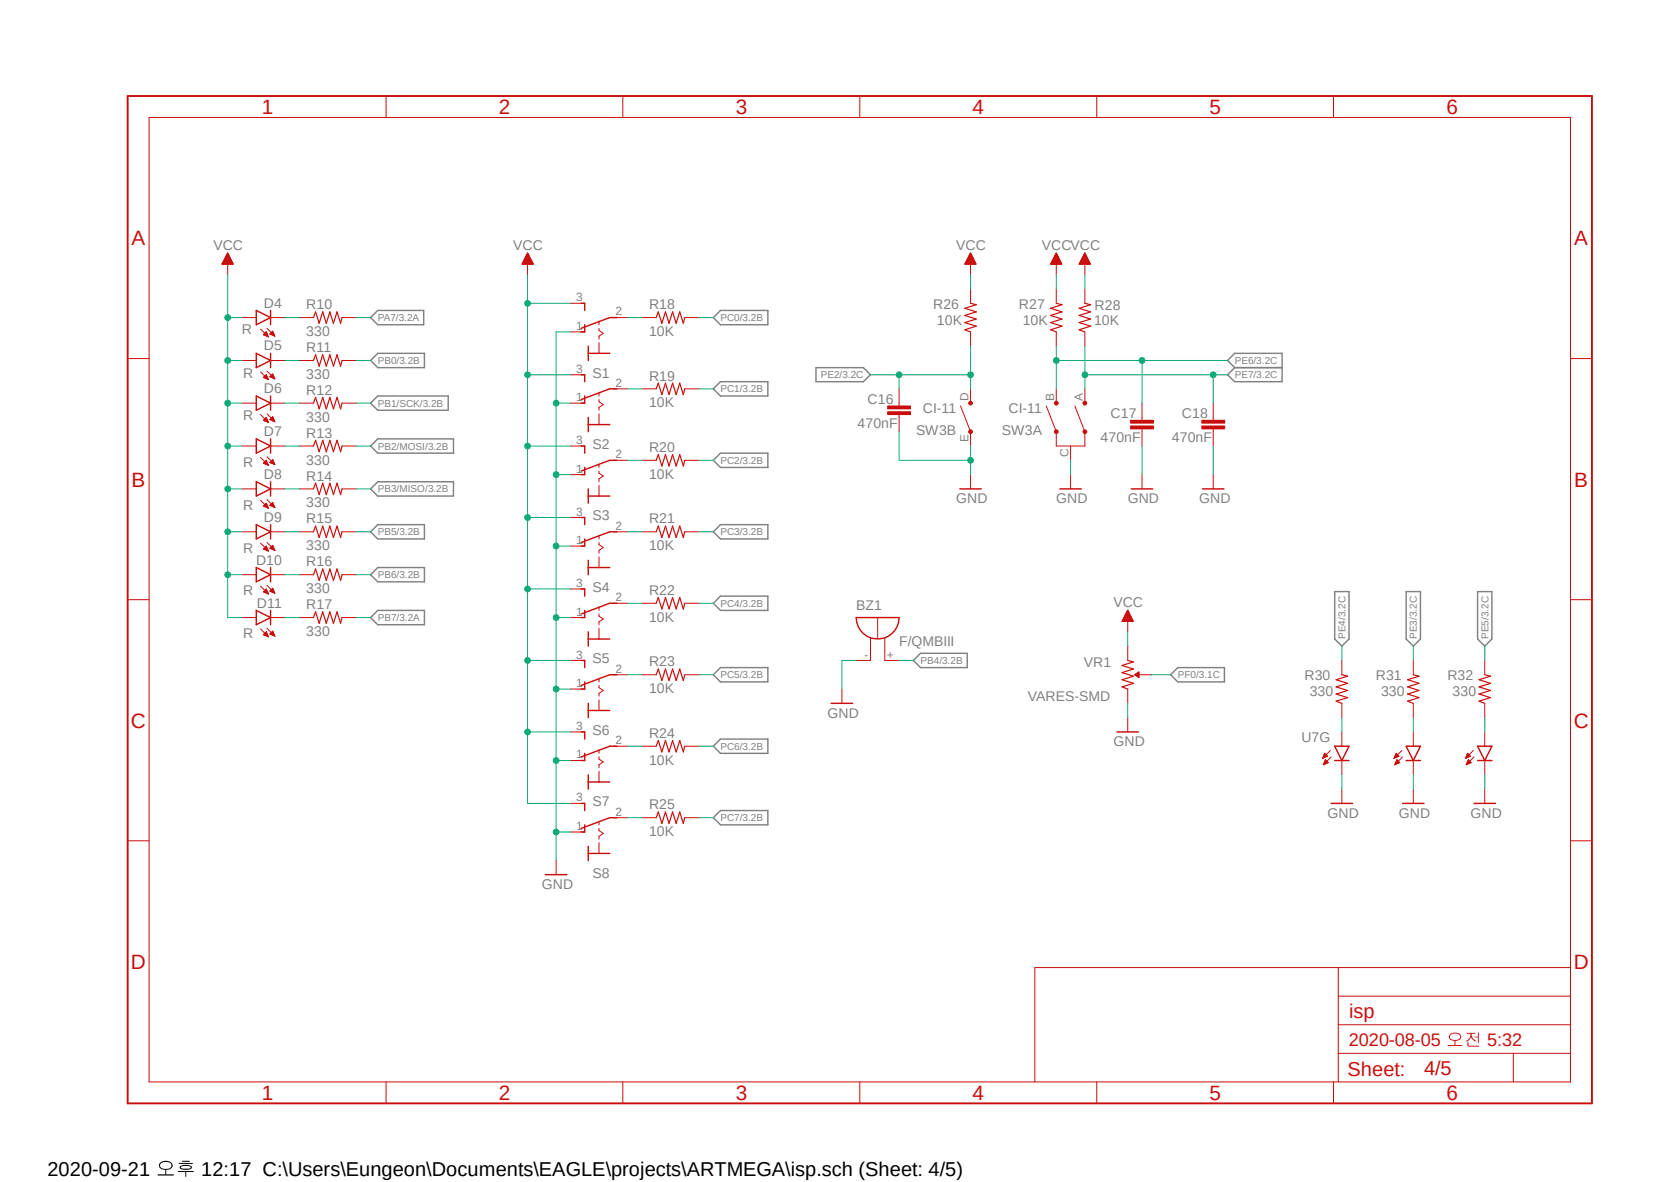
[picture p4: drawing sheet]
<svg xmlns="http://www.w3.org/2000/svg" width="297mm" height="210mm" viewBox="0 0 297 210" stroke-linecap="round" stroke-linejoin="round" font-family="sans-serif">
<path d="M28.4 206.7a.85 .85 0 0 0 .1 .9 .85 .85 0 0 0 1 .3 .85 .85 0 0 0 .9-.3 .85 .85 0 0 0 .1-.9 1.61 1.61 0 0 0-2.1 0zM28.6 206.7a1.44 1.44 0 0 1 1.9 .2v.2a1.17 1.17 0 0 1-2.1 0zM28 208.7l.1 .2 2.8-.1-.1-.1h-1.3v-.8l-.1 .8zM31.8 206.7v.1l2.5-.1zM32.3 206.3l.1 .1 1.3-.1zM32 207.2l-.1 .2a1.46 1.46 0 0 0 1.7 .4l.5-.2a.28 .28 0 0 0-.2-.5l-.9-.1zM32.2 207.3a2.45 2.45 0 0 1 1.7 0v.1a1.97 1.97 0 0 1-1.8 0zM31.6 208.1l.1 .1h1.2v.9h.2v-.9h1.4z" fill="#000"/>
<path d="M22.2 16.7l261.1 179.9M283.3 16.7l-261.1 179.9" fill="none" stroke="#fff" stroke-width=".18"/>
<g fill="none" stroke="#808080" stroke-width=".25">
<path d="M67.1 55.2h8.2v2.5h-8.2l-1.2-1.3zM128.1 55.2h8.4v2.5h-8.4l-1.3-1.3zM65.9 71.6l1.2-1.2h12.6v2.5h-12.6zM65.9 79.2l1.2-1.2h13.5v2.5h-13.5zM67.1 62.8h8.3v2.5h-8.3l-1.2-1.2zM126.8 69.1l1.3-1.3h8.4v2.6h-8.4zM145 65.3h8.5l1.2 1.3-1.2 1.2h-8.5zM219.5 62.8h8.4v5h-8.4l-1.3-1.2 1.3-1.3-1.3-1.2zM219.5 65.3h8.4M65.9 94.5l1.2-1.3h8.3v2.6h-8.3zM67.1 85.6h13.5v2.5h-13.5l-1.2-1.2zM128.1 80.5h8.4v2.6h-8.4l-1.3-1.3z"/>
<path d="M128.1 93.2h8.4v2.6h-8.4l-1.3-1.3zM65.9 109.7l1.2-1.2h8.3v2.5h-8.3zM67.1 100.8h8.3v2.6h-8.3l-1.2-1.3zM126.8 107.2l1.3-1.3h8.4v2.6h-8.4zM126.8 119.9l1.3-1.3h8.4v2.6h-8.4zM162.3 117.3l1.3-1.2h8.3v2.5h-8.3zM209.3 118.6h8.3v2.6h-8.3l-1.2-1.3zM237.2 105.1h2.6v8.4l-1.3 1.3-1.3-1.3zM249.9 105.1h2.6v8.4l-1.3 1.3-1.3-1.3zM262.6 105.1h2.6v8.4l-1.3 1.3-1.3-1.3zM126.8 132.6l1.3-1.3h8.4v2.6h-8.4zM126.8 145.3l1.3-1.3h8.4v2.6h-8.4z"/>
</g>
<g fill="none" stroke="#c90d0c" stroke-width=".18">
<path d="M68.6 17.1v3.8M110.7 17.1v3.8M152.8 17.1v3.8M194.9 17.1v3.8M237 17.1v3.8M26.5 20.9h252.6v171.3h-252.6zM22.7 63.7h3.8M279.1 63.7h3.9M22.7 106.6h3.8M279.1 106.6h3.9M22.7 149.4h3.8M279.1 149.4h3.9"/>
<path d="M237.9 171.9v20.3M237.9 177h41.2M279.1 171.9h-95.2v20.3M68.6 192.2v3.8M110.7 192.2v3.8M152.8 192.2v3.8M194.9 192.2v3.8M237 192.2v3.8M237.9 187.2h41.2M237.9 182.1h41.2M269 187.2v5"/>
</g>
<path d="M22.7 17.1h260.3v178.9h-260.3z" fill="none" stroke="#c90d0c" stroke-width=".34"/>
<path d="M257.8 183.7a.69 .69 0 0 0-.2 .8 .69 .69 0 0 0 .7 .4l.3 .1a.78 .78 0 0 0 1-.3 .78 .78 0 0 0-.1-1l-.9-.2zM257.8 183.9a1.08 1.08 0 0 1 1.7 .3 1.07 1.07 0 0 1-1.8 .2zM257.3 185.7l.1 .1h2.5l-.1-.1h-1.1v-.7h-.2v.7zM260.7 183.5l.1 .2h.6a1.78 1.78 0 0 1-.8 1.3v.1a.96 .96 0 0 0 .9-.8l.4 .5 .3 .2h.1a1.5 1.5 0 0 1-.7-1.3l.7-.1zM262.7 183.4v.8l-.7 .1h.7v1h.1v-1.8zM260.9 185.2l-.1 .5 .2 .3 1.9-.1v-.1h-1.8l-.1-.6z" fill="#c90d0c"/>
<g fill="none" stroke="#c90d0c" stroke-width=".25">
<path d="M45.6 55.2l2.5 1.2-2.5 1.3zM48.1 55.2v2.5M45.6 62.8l2.5 1.3-2.5 1.2zM45.6 70.4l2.5 1.2-2.5 1.3zM45.6 78l2.5 1.2-2.5 1.3zM48.1 62.8v2.5M48.1 70.4v2.5M48.1 78v2.5M45.6 85.6l2.5 1.3-2.5 1.2zM45.6 93.2l2.5 1.3-2.5 1.3zM48.1 85.6v2.5M48.1 93.2v2.6"/>
<path d="M45.6 100.8l2.5 1.3-2.5 1.3zM45.6 108.5l2.5 1.2-2.5 1.3zM48.1 100.8v2.6M48.1 108.5v2.5M147.7 125h3.9M198.5 130h3.9M96.9 155.4h3.9"/>
</g>
<g fill="none" stroke="#c90d0c" stroke-width=".18">
<path d="M43 56.4h2.6M46.3 58.5l1.4 1.4M46.9 59.4h.6M46.9 59.5h.6M46.9 59.3h.6M47 59.2h.5M47.1 59.6h.5M47.1 59.1h.3M47.2 59.1h.2M47.3 59h.1M47.3 59l-.5 .5 .9 .4M47.3 59l.4 .9"/>
<path d="M47.3 59.7h.3M47.5 58.3l1.4 1.4M47.5 59.8h.2M48 59.3h.7M48 59.2h.6M48.1 56.4h2.5M48.1 59.4h.6M48.1 59.1h.5M48.2 59.1h.4M48.3 59h.2M48.3 59.5h.5M48.4 58.9h.1"/>
<path d="M48.5 58.8l.4 .9-.9-.3zM48.6 59.6h.2M48.8 59.7h.1M53.2 56.4h2.5M60.8 56.4h2.5M114.1 56.4h2.5M121.7 56.4h2.5M43 64.1h2.6M43 71.6h2.6M43 79.2h2.6M46.3 66.1l1.4 1.3M46.3 73.7l1.4 1.4"/>
<path d="M46.8 67.1l.9 .3M46.8 67.1h.7M46.8 74.7l.9 .4M46.8 74.7l.5-.5 .4 .9M46.8 74.7h.7M46.9 67h.6M46.9 74.6h.6M46.9 67.1h.7M47 74.5h.5M47 66.9h.5M47 74.8h.6M47.1 74.4h.3"/>
<path d="M47.1 66.8h.3M47.2 67.2h.4M47.2 74.3h.2M47.2 66.7h.2M47.2 74.9h.4M47.2 74.3h.1M47.3 66.6h.1M47.3 66.6l-.5 .5M47.3 66.6l.4 .8M47.4 67.3h.2M47.5 66l1.4 1.3M47.5 73.5l1.4 1.4"/>
<path d="M47.5 75h.2M47.6 67.4h.1M47.6 75.1h.1M48 66.9l.5-.4 .4 .8zM48 67h.7M48 74.5h.6M48 66.9h.6M48 74.6h.7M48.1 64.1h2.5M48.1 71.6h2.5M48.1 74.4h.5M48.1 79.2h2.5"/>
<path d="M48.1 66.8h.5M48.2 67.1h.5M48.2 74.3h.4M48.2 66.7h.4M48.3 74.7h.4M48.3 74.3h.3M48.3 66.6h.2M48.3 74.2h.2M48.4 67.1h.4M48.4 66.5h.1M48.4 74.1h.1M48.5 74.8h.3"/>
<path d="M48.5 74l.4 .9-.9-.4zM48.6 67.2h.2M48.7 74.9h.1M48.8 67.3h.1M53.2 64.1h2.5M53.2 71.6h2.5M53.2 79.2h2.5M60.8 64.1h2.5M60.8 71.6h2.5M60.8 79.2h2.5M114.1 69.1h2.5M121.7 69.1h2.5"/>
<path d="M186 72.1l1.7 4.6v2.5h5.1v-2.5l-1.7-4.6M43 86.9h2.6M43 94.5h2.6M46.3 81.3l1.5 1.4M46.3 88.9l1.4 1.4M46.3 96.5l1.4 1.4M46.8 89.9l.5-.5 .4 .9zM46.8 97.5l.9 .4M46.8 97.5h.7M46.9 82.3h.6M46.9 89.9h.6M46.9 90h.6"/>
<path d="M46.9 97.5h.6M46.9 82.2h.6M46.9 89.8h.6M47 97.6h.6M47 97.4h.5M47 89.7h.5M47.1 82.4h.5M47.1 82.1h.3M47.1 90h.5M47.1 89.6h.3M47.1 97.2h.3M47.2 82h.2"/>
<path d="M47.2 89.5h.2M47.2 97.7h.4M47.2 97.2h.2M47.2 81.9h.2M47.3 82.5h.3M47.3 89.5h.1M47.3 97.1h.1M47.3 81.8l.4 .9-.9-.4zM47.3 90.2h.3M47.3 97l-.5 .5M47.3 97l.4 .9M47.4 97.8h.2"/>
<path d="M47.5 81.2l1.4 1.3M47.5 88.8l1.4 1.4M47.5 96.4l1.4 1.4M47.5 82.6h.2M47.5 90.3h.2M47.6 97.9h.1M48 82.2h.7M48 82.2l.9 .3M48 82.2l.5-.5 .4 .8M48 89.8h.7M48 89.8l.9 .4M48 89.8l.5-.5 .4 .9"/>
<path d="M48 97.5h.7M48 97.4h.6M48 89.7h.6M48.1 82.3h.6M48.1 82.1h.5M48.1 86.9h2.5M48.1 94.5h2.5M48.1 89.6h.5M48.1 97.2h.5M48.2 82h.4M48.2 89.9h.5M48.2 89.5h.4"/>
<path d="M48.2 97.5h.5M48.2 97.2h.4M48.3 81.9h.3M48.3 82.3h.4M48.3 89.5h.2M48.3 97.1h.3M48.3 81.8h.2M48.3 90h.5M48.4 89.4h.1M48.4 97h.1M48.4 81.7h.1M48.4 97.6h.4"/>
<path d="M48.5 96.9l.4 .9-.9-.4zM48.5 82.4h.3M48.6 90h.2M48.6 97.7h.2M48.7 82.5h.1M48.8 90.2h.1M53.2 86.9h2.5M53.2 94.5h2.5M60.8 86.9h2.5M60.8 94.5h2.5M114.1 81.8h2.5M114.1 94.5h2.5"/>
<path d="M121.7 81.8h2.5M121.7 94.5h2.5M43 102.1h2.6M43 109.7h2.6M46.3 104.1l1.4 1.4M46.3 111.8l1.4 1.4M46.8 105.2l.9 .3M46.8 105.2l.5-.6 .4 .9M46.8 105.2h.7M46.9 112.8h.6M46.9 112.7h.6M46.9 105.1h.6"/>
<path d="M46.9 112.6h.6M47 105h.5M47 105.2h.6M47 112.5h.5M47.1 104.9h.3M47.1 112.9h.5M47.1 112.4h.3M47.2 104.8h.2M47.2 105.3h.4M47.2 104.7h.2M47.2 112.4h.2M47.3 113h.3"/>
<path d="M47.3 112.3l-.5 .5 .9 .4M47.3 112.3l.4 .9M47.3 112.3h.1M47.5 104l1.4 1.4M47.5 105.5h.2M47.5 111.6l1.4 1.4M47.5 113.1h.2M47.7 105.5h.1M48 105l.5-.5 .4 .9zM48 112.6h.7M48 105h.6M48 105.1h.7"/>
<path d="M48 112.5h.6M48.1 102.1h2.5M48.1 104.9h.5M48.1 109.7h2.5M48.1 112.7h.6M48.1 112.4h.5M48.2 104.8h.4M48.3 105.2h.4M48.3 104.7h.3M48.3 112.4h.3M48.3 112.8h.5M48.3 104.6h.2"/>
<path d="M48.3 112.3h.2M48.4 104.6h.1M48.4 112.2h.1M48.5 105.2h.3M48.5 112.1l.4 .9-.9-.4zM48.5 112.9h.3M48.7 105.3h.1M48.7 113h.1M53.2 102.1h2.5M53.2 109.7h2.5M60.8 102.1h2.5M60.8 109.7h2.5"/>
<path d="M114.1 107.2h2.5M114.1 119.9h2.5M121.7 107.2h2.5M121.7 119.9h2.5M114.1 132.6h2.5M121.7 132.6h2.5M149.6 122.4v2.6M200.4 127.5v2.5M98.8 152.9v2.5M114.1 145.3h2.5M121.7 145.3h2.5"/>
</g>
<g fill="none" stroke="#c90d0c" stroke-width=".21">
<path d="M55.7 56.4l.4-1 .6 2 .7-2 .6 2 .6-2 .7 2 .6-2 .6 2 .3-1M116.6 56.4l.4-1 .6 2 .7-2 .6 2 .6-2 .7 2 .6-2 .7 2 .2-1M55.7 64.1l.4-1.1 .6 2.1 .7-2.1 .6 2.1 .6-2.1 .7 2.1 .6-2.1 .6 2.1 .3-1M55.7 71.6l.4-1 .6 2 .7-2 .6 2 .6-2 .7 2 .6-2 .6 2 .3-1M55.7 79.2l.4-1 .6 2.1 .7-2.1 .6 2.1 .6-2.1 .7 2.1 .6-2.1 .6 2.1 .3-1.1M116.6 69.1l.4-1 .6 2 .7-2 .6 2 .6-2 .7 2 .6-2 .7 2 .2-1M55.7 86.9l.4-1 .6 2 .7-2 .6 2 .6-2 .7 2 .6-2 .6 2 .3-1M55.7 94.5l.4-1 .6 2 .7-2 .6 2 .6-2 .7 2 .6-2 .6 2 .3-1M116.6 81.8l.4-1 .6 2 .7-2 .6 2 .6-2 .7 2 .6-2 .7 2 .2-1M116.6 94.5l.4-1 .6 2 .7-2 .6 2 .6-2 .7 2 .6-2 .7 2 .2-1M55.7 102.1l.4-1 .6 2 .7-2 .6 2 .6-2 .7 2 .6-2 .6 2 .3-1M55.7 109.7l.4-1 .6 2 .7-2 .6 2 .6-2 .7 2 .6-2 .6 2 .3-1"/>
<path d="M116.6 107.2l.4-1 .6 2 .7-2 .6 2 .6-2 .7 2 .6-2 .7 2 .2-1M116.6 119.9l.4-1 .6 2 .7-2 .6 2 .6-2 .7 2 .6-2 .7 2 .2-1M116.6 132.6l.4-1 .6 2 .7-2 .6 2 .6-2 .7 2 .6-2 .7 2 .2-1M116.6 145.3l.4-1 .6 2 .7-2 .6 2 .6-2 .7 2 .6-2 .7 2 .2-1"/>
</g>
<circle cx="192.8" cy="71.6" r=".33" fill="#c90d0c"/>
<circle cx="192.8" cy="71.6" r=".33" fill="none" stroke="#c90d0c" stroke-width=".18"/>
<circle cx="187.8" cy="71.6" r=".33" fill="#c90d0c"/>
<circle cx="187.8" cy="71.6" r=".33" fill="none" stroke="#c90d0c" stroke-width=".18"/>
<circle cx="187.8" cy="76.7" r=".33" fill="#c90d0c"/>
<circle cx="187.8" cy="76.7" r=".33" fill="none" stroke="#c90d0c" stroke-width=".18"/>
<circle cx="192.8" cy="76.7" r=".33" fill="#c90d0c"/>
<g fill="none" stroke="#c90d0c" stroke-width=".18">
<path d="M170.7 72.1l1.8 4.6M187.7 69.1v2.5M190.3 79.2v2.6M192.8 69.1v2.5"/>
<circle cx="192.8" cy="76.7" r=".33"/>
</g>
<circle cx="172.5" cy="71.6" r=".33" fill="#c90d0c"/>
<circle cx="172.5" cy="71.6" r=".33" fill="none" stroke="#c90d0c" stroke-width=".18"/>
<circle cx="172.5" cy="76.7" r=".33" fill="#c90d0c"/>
<g fill="none" stroke="#c90d0c" stroke-width=".18">
<path d="M39.5 46.8h1.9M39.6 46.7h1.7M39.7 46.6h1.6M39.7 46.5h1.5M39.8 46.4h1.4M39.8 46.4h1.3M39.8 46.3h1.3M39.9 46.2h1.2M39.9 46.1h1.1M40 46h1M40 45.9h.9M40 45.8h.9"/>
<path d="M40.1 45.7h.8M40.1 45.6h.7M40.2 45.6h.6M40.2 45.5h.5M40.3 45.4h.3M40.3 45.3h.3M40.3 45.2h.3M40.4 45.1h.1M40.4 45h.1M40.5 46.3v2.5M40.5 45l.9 1.9h-1.9zM92.9 46.8h1.8"/>
<path d="M92.9 46.7h1.8M93 46.6h1.6M93 46.5h1.6M93 46.4h1.5M93.1 46.4h1.4M93.1 46.3h1.3M93.2 46.2h1.2M93.2 46.1h1.1M93.3 46h1M93.3 45.9h.9M93.4 45.8h.8M93.4 45.7h.7"/>
<path d="M93.5 45.6h.6M93.6 45.5h.4M93.6 45.4h.4M93.6 45.3h.3M93.7 45.2h.2M93.7 45.1h.2M93.8 45l.9 1.9h-1.9zM93.8 45h.1M93.8 46.3v2.5M171.6 46.8h1.8M171.6 46.7h1.8M171.7 46.6h1.6"/>
<path d="M171.7 46.5h1.6M171.8 46.4h1.4M171.9 46.3h1.2M171.9 46.2h1.2M172 46.1h1.1M172 46h1M172 45.9h1M172.1 45.8h.8M172.1 45.7h.8M172.2 45.6h.6M172.3 45.5h.4M172.3 45.4h.4"/>
<path d="M172.3 45.3h.3M172.4 45.2h.2M172.4 45.1h.2M172.5 45h.1M172.5 46.3v2.5M172.5 51.4v2.5M172.5 59v2.5M172.5 45l.9 1.9h-1.9zM186.8 46.8h1.8M186.9 46.7h1.7M186.9 46.6h1.7M186.9 46.5h1.6"/>
<path d="M187 46.4h1.5M187.1 46.4h1.3M187.1 46.3h1.3M187.2 46.2h1.1M187.2 46.1h1.1M187.2 46h1.1M187.3 45.9h.9M187.3 45.8h.9M187.4 45.7h.7M187.4 45.6h.6M187.5 45.6h.5M187.5 45.5h.5"/>
<path d="M187.5 45.4h.4M187.6 45.3h.3M187.6 45.2h.2M187.7 45.1h.1M187.7 45h.1M187.7 46.3v2.5M187.7 51.4v2.5M187.7 59v2.5M187.7 45l1 1.9h-1.9zM191.9 46.8h1.8M191.9 46.7h1.8M192 46.6h1.6"/>
<path d="M192 46.5h1.6M192.1 46.4h1.4M192.2 46.4h1.3M192.2 46.3h1.3M192.2 46.2h1.2M192.3 46.1h1.1M192.3 46h1M192.4 45.9h.9M192.4 45.8h.8M192.4 45.7h.8M192.5 45.6h.6M192.6 45.5h.4"/>
<path d="M192.6 45.4h.4M192.7 45.3h.3M192.7 45.2h.2M192.7 45.1h.2M192.8 45h.1M192.8 46.3v2.5M192.8 51.4v2.5M192.8 59v2.5M192.8 45l1 1.9h-1.9zM159.8 71.6v.5M159.8 73.7v.5M172.5 69.1v2.5"/>
<path d="M172.5 76.7v2.5M172.5 84.3v2.6M190.3 84.3v2.6M203 84.3v2.6M215.6 84.3v2.6M199.5 110.3h1.9M199.6 110.2h1.7M199.6 110.1h1.6M199.7 110h1.5M199.7 109.9h1.4M199.8 109.8h1.3M199.8 109.7h1.2"/>
<path d="M199.9 109.6h1.1M199.9 109.5h1.1M199.9 109.4h1M200 109.3h.9M200 109.3h.8M200.1 109.2h.7M200.1 109.1h.6M200.2 109h.5M200.2 108.9h.5M200.2 108.8h.4M200.3 108.7h.3M200.4 108.6h.1"/>
<path d="M200.4 108.5h.1M200.4 109.7v2.6M200.4 108.5l1 1.9h-1.9z"/>
<circle cx="172.5" cy="76.7" r=".33"/>
</g>
<path d="M172.5 53.9l1 .2-2 .7 2 .6-2 .6 2 .7-2 .6 2 .7-2 .6 1 .4M187.7 53.9l1.1 .2-2.1 .7 2.1 .6-2.1 .6 2.1 .7-2.1 .6 2.1 .7-2.1 .6 1 .4M192.8 53.9l1 .2-2 .7 2 .6-2 .6 2 .7-2 .6 2 .7-2 .6 1 .4" fill="none" stroke="#c90d0c" stroke-width=".21"/>
<path d="M40.5 45l.9 1.9h-1.9zM93.8 45l.9 1.9h-1.9zM172.5 45l.9 1.9h-1.9zM187.7 45l1 1.9h-1.9zM192.8 45l1 1.9h-1.9zM170.6 86.9h3.8M188.4 86.9h3.8M201.1 86.9h3.8M213.7 86.9h3.9M200.4 108.5l1 1.9h-1.9z" fill="none" stroke="#c90d0c" stroke-width=".25"/>
<path d="M157.8 73.2h4v.5h-4z" fill-rule="evenodd" fill="#c90d0c"/>
<path d="M157.8 73.2h4v.5h-4z" fill="none" stroke="#c90d0c" stroke-width=".18"/>
<path d="M157.8 72.1h4v.5h-4z" fill-rule="evenodd" fill="#c90d0c"/>
<path d="M157.8 72.1h4v.5h-4zM159.8 69.1v2.5M159.8 74.2v2.5M203 74.2v.5M203 76.2v.5" fill="none" stroke="#c90d0c" stroke-width=".18"/>
<path d="M201 75.7h4v.5h-4z" fill-rule="evenodd" fill="#c90d0c"/>
<path d="M201 75.7h4v.5h-4z" fill="none" stroke="#c90d0c" stroke-width=".18"/>
<path d="M201 74.7h4v.5h-4z" fill-rule="evenodd" fill="#c90d0c"/>
<path d="M201 74.7h4v.5h-4zM203 71.6v2.6M203 76.7v2.5M215.6 74.2v.5M215.6 76.2v.5" fill="none" stroke="#c90d0c" stroke-width=".18"/>
<path d="M213.6 75.7h4.1v.5h-4.1z" fill-rule="evenodd" fill="#c90d0c"/>
<path d="M213.6 75.7h4.1v.5h-4.1z" fill="none" stroke="#c90d0c" stroke-width=".18"/>
<path d="M213.6 74.7h4.1v.5h-4.1z" fill-rule="evenodd" fill="#c90d0c"/>
<g fill="none" stroke="#c90d0c" stroke-width=".18">
<path d="M101.4 53.9h2.5M101.4 59h2.5M106.5 57.1v.6M106.5 58.3v.4l.7 .5-.7 .5v.5M109 56.4h2.5M101.4 66.6h2.5M101.4 71.6h2.5M101.4 79.2h2.5M106.5 60.9v1.9M106.5 69.7v.7M106.5 71v.4l.7 .5-.7 .5v.5M106.5 73.5v1.9"/>
<path d="M109 69.1h2.5M213.6 74.7h4.1v.5h-4.1zM215.6 71.6v2.6M215.6 76.7v2.5M101.4 84.3h2.5M101.4 91.9h2.5M101.4 97h2.5M106.5 82.4v.7M106.5 83.7v.4l.7 .5-.7 .5v.5M106.5 86.2v1.9M106.5 95.1v.7M106.5 96.4v.4l.7 .5-.7 .5v.5"/>
<path d="M106.5 98.9v1.9M109 81.8h2.5M109 94.5h2.5M101.4 117.3h2.5M101.4 104.6h2.5M101.4 109.7h2.5M106.5 107.8v.7M106.5 109.1v.4l.7 .5-.7 .5v.5M106.5 111.6v1.9M109 119.9h2.5M109 107.2h2.5M154.7 113.4v3.9h-2.5"/>
<path d="M156 109.7v3.8M157.3 113.4v3.9h2.5M200.4 114.8v2.5M201.7 119.9l.7-.5v1zM201.7 119.9h.7M201.8 119.8h.6M201.9 119.7h.5M202 119.6h.4M202.1 119.9h2.5M202.2 119.5h.2M202.3 119.5h.1M238.5 117.3v2.6"/>
<path d="M251.2 117.3v2.6M263.9 117.3v2.6M101.4 122.4h2.5M101.4 130h2.5M101.4 135.1h2.5M106.5 120.5v.7M106.5 121.8v.4l.7 .5-.7 .5v.5M106.5 124.3v1.9M106.5 133.2v.7M106.5 134.5v.4l.7 .5-.7 .5v.5M106.5 137v1.9M109 132.6h2.5"/>
<path d="M200.4 122.4v2.6M201.8 120h.6M202 120.1h.4M202.1 120.2h.3M202.3 120.3h.1M202.4 120.4h.1M235.1 134.7h.1M235.2 134.6h.3M235.2 134.5h.5M235.2 134.4h.7M235.2 135.8h.2M235.3 134.3h.6"/>
<path d="M235.3 135.7h.3M235.3 134.2h.5M235.3 134.1h.5M235.3 135.6h.5M235.4 134h.3M235.4 135.6h.6M235.4 133.9h.2M235.4 135.5h.7M235.4 135.4h.6M235.5 133.9l-.4 .8M235.5 133.9l.5 .5-.9 .3M235.5 133.9h.1"/>
<path d="M235.5 135.3h.4M235.5 135.2h.3M235.5 135.1h.2M235.6 135l-.4 .9M235.6 135l.5 .5-.9 .4M235.6 135h.1M236.5 133.3l-1.4 1.4M236.6 134.5l-1.4 1.4M238.5 125v2.5M238.5 130v2.6M238.5 135.1v2.6M247.8 134.7h.1"/>
<path d="M247.9 134.6h.3M247.9 134.5h.5M247.9 134.4h.7M247.9 135.8h.2M248 134.3h.6M248 134.2h.5M248 135.7h.3M248 134.1h.5M248 135.6h.5M248.1 134h.3M248.1 135.6h.6M248.1 135.5h.7"/>
<path d="M248.1 133.9h.2M248.1 135.4h.6M248.2 133.9h.1M248.2 135.3h.4M248.2 133.9l-.4 .8M248.2 133.9l.5 .5-.9 .3M248.2 135.2h.3M248.2 135.1h.2M248.3 135h.1M248.3 135l-.4 .9M248.3 135l.5 .5-.9 .4M249.2 133.3l-1.4 1.4"/>
<path d="M249.3 134.5l-1.4 1.4M251.2 125v2.5M251.2 130v2.6M251.2 135.1v2.6M260.5 134.7h.1M260.6 134.6h.3M260.6 134.5h.5M260.6 134.4h.7M260.6 134.3h.7M260.6 135.8h.2M260.7 134.2h.5M260.7 135.7h.2"/>
<path d="M260.7 134.1h.5M260.7 135.6h.5M260.7 135.6h.7M260.8 134h.3M260.8 135.5h.7M260.8 133.9h.2M260.8 135.4h.6M260.9 135.3h.4M260.9 133.9l.5 .5-.9 .3zM260.9 135.2h.3M260.9 135.1h.2M261 135h.1"/>
<path d="M261 135l-.4 .9M261 135l.5 .5-.9 .4M261.9 133.3l-1.4 1.4M262 134.5l-1.4 1.4M263.9 125v2.5M263.9 130v2.6M263.9 135.1v2.6M101.4 142.7h2.5M101.4 147.8h2.5M106.5 145.9v.7M106.5 147.2v.4l.7 .5-.7 .5v.5M106.5 149.7v1.9"/>
<path d="M109 145.3h2.5M238.5 140.2v2.5M251.2 140.2v2.5M263.9 140.2v2.5"/>
</g>
<g fill="none" stroke="#c90d0c" stroke-width=".25">
<path d="M103.3 53.9h.6v1.3M103.9 57.7v1.3h-.6M109.6 56.4h-1.2l-5.1 1.9M103.3 66.6h.6v1.2M103.3 79.2h.6v1.3M103.9 70.4v1.2h-.6M104.6 61.5v2.6M104.6 74.2v2.5M104.6 62.8h3.8M104.6 75.4h3.8M109.6 69.1h-1.2l-5.1 1.9M103.3 91.9h.6v1.3"/>
<path d="M103.9 83.1v1.2h-.6M103.9 95.8v1.2h-.6M104.6 86.9v2.5M104.6 99.6v2.5M104.6 88.1h3.8M109.6 81.8h-1.2l-5.1 1.9M109.6 94.5h-1.2l-5.1 1.9M103.3 104.6h.6v1.3M103.3 117.3h.6v1.3M103.9 108.5v1.2h-.6M104.6 112.3v2.5M104.6 100.8h3.8"/>
<path d="M104.6 113.5h3.8M109.6 107.2h-1.2l-5.1 1.9M109.6 119.9h-1.2l-5.1 1.9M152.2 109.7h7.6a3.8 3.8 0 0 1-3.8 3.8 3.8 3.8 0 0 1-3.8-3.8zM103.3 130h.6v1.3M103.9 121.2v1.2h-.6M103.9 133.9v1.2h-.6M104.6 125v2.5M104.6 137.7v2.5M104.6 126.2h3.8M104.6 138.9h3.8M109.6 132.6h-1.2l-5.1 1.9"/>
<path d="M237.2 132.6h2.6l-1.3 2.5zM237.2 135.1h2.6M249.9 132.6h2.6l-1.3 2.5zM249.9 135.1h2.6M262.6 132.6h2.6l-1.3 2.5zM262.6 135.1h2.6M103.3 142.7h.6v1.3M103.9 146.6v1.2h-.6M104.6 150.4v2.5M104.6 151.6h3.8M109.6 145.3h-1.2l-5.1 1.9M236.6 142.7h3.8"/>
<path d="M249.3 142.7h3.8M262 142.7h3.8"/>
</g>
<path d="M200.4 117.3l1.1 .3-2.1 .6 2.1 .7-2.1 .6 2.1 .6-2.1 .7 2.1 .6-2.1 .6 1 .4M238.5 119.9l1 .2-2 .7 2 .6-2 .6 2 .7-2 .6 2 .7-2 .6 1 .4M251.2 119.9l1 .2-2 .7 2 .6-2 .6 2 .7-2 .6 2 .7-2 .6 1 .4M263.9 119.9l1 .2-2 .7 2 .6-2 .6 2 .7-2 .6 2 .7-2 .6 1 .4" fill="none" stroke="#c90d0c" stroke-width=".21"/>
<path d="M40.5 48.8v60.9h2.5M172.5 48.8v2.6M187.7 48.8v2.6M192.8 48.8v2.6M40.5 102.1h2.5" fill="none" stroke="#0dab76" stroke-width=".18"/>
<circle cx="40.5" cy="102.1" r=".51" fill="#0dab76"/>
<g fill="none" stroke="#0dab76" stroke-width=".18">
<path d="M40.5 94.5h2.5"/>
<circle cx="40.5" cy="102.1" r=".51"/>
</g>
<circle cx="40.5" cy="94.5" r=".51" fill="#0dab76"/>
<g fill="none" stroke="#0dab76" stroke-width=".18">
<path d="M40.5 86.9h2.5"/>
<circle cx="40.5" cy="94.5" r=".51"/>
</g>
<circle cx="40.5" cy="86.9" r=".51" fill="#0dab76"/>
<g fill="none" stroke="#0dab76" stroke-width=".18">
<path d="M40.5 79.2h2.5"/>
<circle cx="40.5" cy="86.9" r=".51"/>
</g>
<circle cx="40.5" cy="79.2" r=".51" fill="#0dab76"/>
<g fill="none" stroke="#0dab76" stroke-width=".18">
<path d="M40.5 71.6h2.5"/>
<circle cx="40.5" cy="79.2" r=".51"/>
</g>
<circle cx="40.5" cy="71.6" r=".51" fill="#0dab76"/>
<g fill="none" stroke="#0dab76" stroke-width=".18">
<path d="M40.5 64.1h2.5"/>
<circle cx="40.5" cy="71.6" r=".51"/>
</g>
<circle cx="40.5" cy="64.1" r=".51" fill="#0dab76"/>
<g fill="none" stroke="#0dab76" stroke-width=".18">
<path d="M40.5 56.4h2.5"/>
<circle cx="40.5" cy="64.1" r=".51"/>
</g>
<circle cx="40.5" cy="56.4" r=".51" fill="#0dab76"/>
<g fill="none" stroke="#0dab76" stroke-width=".18">
<path d="M93.8 48.8v93.9h7.6M93.8 130h7.6"/>
<circle cx="40.5" cy="56.4" r=".51"/>
</g>
<circle cx="93.8" cy="130" r=".51" fill="#0dab76"/>
<g fill="none" stroke="#0dab76" stroke-width=".18">
<path d="M93.8 117.3h7.6"/>
<circle cx="93.8" cy="130" r=".51"/>
</g>
<circle cx="93.8" cy="117.3" r=".51" fill="#0dab76"/>
<g fill="none" stroke="#0dab76" stroke-width=".18">
<path d="M93.8 104.6h7.6"/>
<circle cx="93.8" cy="117.3" r=".51"/>
</g>
<circle cx="93.8" cy="104.6" r=".51" fill="#0dab76"/>
<g fill="none" stroke="#0dab76" stroke-width=".18">
<path d="M93.8 91.9h7.6"/>
<circle cx="93.8" cy="104.6" r=".51"/>
</g>
<circle cx="93.8" cy="91.9" r=".51" fill="#0dab76"/>
<g fill="none" stroke="#0dab76" stroke-width=".18">
<path d="M93.8 79.2h7.6"/>
<circle cx="93.8" cy="91.9" r=".51"/>
</g>
<circle cx="93.8" cy="79.2" r=".51" fill="#0dab76"/>
<g fill="none" stroke="#0dab76" stroke-width=".18">
<path d="M93.8 66.6h7.6"/>
<circle cx="93.8" cy="79.2" r=".51"/>
</g>
<circle cx="93.8" cy="66.6" r=".51" fill="#0dab76"/>
<g fill="none" stroke="#0dab76" stroke-width=".18">
<path d="M93.8 53.9h7.6"/>
<circle cx="93.8" cy="66.6" r=".51"/>
</g>
<circle cx="93.8" cy="53.9" r=".51" fill="#0dab76"/>
<g fill="none" stroke="#0dab76" stroke-width=".18">
<path d="M101.4 59h-2.6v93.9M98.8 71.6h2.6M200.4 112.3v2.5"/>
<circle cx="93.8" cy="53.9" r=".51"/>
</g>
<circle cx="98.8" cy="71.6" r=".51" fill="#0dab76"/>
<g fill="none" stroke="#0dab76" stroke-width=".18">
<path d="M98.8 84.3h2.6"/>
<circle cx="98.8" cy="71.6" r=".51"/>
</g>
<circle cx="98.8" cy="84.3" r=".51" fill="#0dab76"/>
<g fill="none" stroke="#0dab76" stroke-width=".18">
<path d="M98.8 97h2.6"/>
<circle cx="98.8" cy="84.3" r=".51"/>
</g>
<circle cx="98.8" cy="97" r=".51" fill="#0dab76"/>
<g fill="none" stroke="#0dab76" stroke-width=".18">
<path d="M98.8 109.7h2.6"/>
<circle cx="98.8" cy="97" r=".51"/>
</g>
<circle cx="98.8" cy="109.7" r=".51" fill="#0dab76"/>
<g fill="none" stroke="#0dab76" stroke-width=".18">
<path d="M98.8 122.4h2.6"/>
<circle cx="98.8" cy="109.7" r=".51"/>
</g>
<circle cx="98.8" cy="122.4" r=".51" fill="#0dab76"/>
<g fill="none" stroke="#0dab76" stroke-width=".18">
<path d="M98.8 135.1h2.6"/>
<circle cx="98.8" cy="122.4" r=".51"/>
</g>
<circle cx="98.8" cy="135.1" r=".51" fill="#0dab76"/>
<g fill="none" stroke="#0dab76" stroke-width=".18">
<path d="M98.8 147.8h2.6"/>
<circle cx="98.8" cy="135.1" r=".51"/>
</g>
<circle cx="98.8" cy="147.8" r=".51" fill="#0dab76"/>
<g fill="none" stroke="#0dab76" stroke-width=".18">
<path d="M159.8 76.7v5.1h12.7M172.5 79.2v5.1"/>
<circle cx="98.8" cy="147.8" r=".51"/>
</g>
<circle cx="172.5" cy="81.8" r=".51" fill="#0dab76"/>
<g fill="none" stroke="#0dab76" stroke-width=".18">
<path d="M50.6 56.4h2.6M63.3 56.4h2.6M111.5 56.4h2.6M124.2 56.4h2.6M50.6 64.1h2.6M50.6 71.6h2.6M50.6 79.2h2.6M63.3 64.1h2.6M63.3 71.6h2.6M63.3 79.2h2.6M111.5 69.1h2.6M124.2 69.1h2.6"/>
<path d="M159.8 66.6v2.5M172.5 61.5v5.1h-17.8M203 79.2v5.1M215.6 79.2v5.1M50.6 86.9h2.6M50.6 94.5h2.6M63.3 86.9h2.6M63.3 94.5h2.6M111.5 94.5h2.6M111.5 81.8h2.6M124.2 94.5h2.6M124.2 81.8h2.6"/>
<path d="M190.3 81.8v2.5M50.6 102.1h2.6M50.6 109.7h2.6M63.3 102.1h2.6M63.3 109.7h2.6M111.5 107.2h2.6M111.5 119.9h2.6M124.2 107.2h2.6M124.2 119.9h2.6M152.2 117.3h-2.6v5.1M111.5 132.6h2.6M124.2 132.6h2.6"/>
<path d="M200.4 125v2.5M238.5 137.7v2.5M251.2 137.7v2.5M263.9 137.7v2.5M111.5 145.3h2.6M124.2 145.3h2.6"/>
<circle cx="172.5" cy="81.8" r=".51"/>
</g>
<circle cx="159.8" cy="66.6" r=".51" fill="#0dab76"/>
<g fill="none" stroke="#0dab76" stroke-width=".18">
<path d="M172.5 66.6v2.5"/>
<circle cx="159.8" cy="66.6" r=".51"/>
</g>
<circle cx="172.5" cy="66.6" r=".51" fill="#0dab76"/>
<g fill="none" stroke="#0dab76" stroke-width=".18">
<path d="M187.7 61.5v7.6M187.7 64.1h15.3v7.5"/>
<circle cx="172.5" cy="66.6" r=".51"/>
</g>
<circle cx="187.7" cy="64.1" r=".51" fill="#0dab76"/>
<g fill="none" stroke="#0dab76" stroke-width=".18">
<path d="M203 64.1h15.2"/>
<circle cx="187.7" cy="64.1" r=".51"/>
</g>
<circle cx="203" cy="64.1" r=".51" fill="#0dab76"/>
<g fill="none" stroke="#0dab76" stroke-width=".18">
<path d="M192.8 61.5v7.6M192.8 66.6h22.8"/>
<circle cx="203" cy="64.1" r=".51"/>
</g>
<circle cx="192.8" cy="66.6" r=".51" fill="#0dab76"/>
<g fill="none" stroke="#0dab76" stroke-width=".18">
<path d="M218.2 66.6h-2.6v5"/>
<circle cx="192.8" cy="66.6" r=".51"/>
</g>
<circle cx="215.6" cy="66.6" r=".51" fill="#0dab76"/>
<g fill="none" stroke="#0dab76" stroke-width=".18">
<path d="M159.8 117.3h2.5M208.1 119.9h-3.4M238.5 114.8v2.5M251.2 114.8v2.5M263.9 114.8v2.5M238.5 127.5v2.5M251.2 127.5v2.5M263.9 127.5v2.5"/>
<circle cx="215.6" cy="66.6" r=".51"/>
</g>
<g font-size="3.7" fill="#c90d0c">
<text x="46.5" y="20.3">1</text>
<text x="88.6" y="20.3">2</text>
<text x="130.8" y="20.3">3</text>
<text x="172.8" y="20.3">4</text>
<text x="215" y="20.3">5</text>
<text x="257.1" y="20.3">6</text>
<text x="23.4" y="43.6">A</text>
<text x="279.8" y="43.6">A</text>
<text x="23.4" y="86.4">B</text>
<text x="279.8" y="86.4">B</text>
<text x="23.3" y="129.3">C</text>
<text x="279.7" y="129.3">C</text>
<text x="23.3" y="172.1">D</text>
<text x="279.7" y="172.1">D</text>
<text x="46.5" y="195.5">1</text>
<text x="88.6" y="195.5">2</text>
<text x="130.8" y="195.5">3</text>
<text x="172.8" y="195.5">4</text>
<text x="215" y="195.5">5</text>
<text x="257.1" y="195.5">6</text>
</g>
<g font-size="3.6" fill="#c90d0c">
<text x="239.8" y="180.8">isp</text>
<text x="239.5" y="191.1">Sheet:</text>
<text x="253.1" y="191">4/5</text>
</g>
<g font-size="3.6">
<text x="8.4" y="208.9">2020-09-21</text>
<text x="35.8" y="208.9">12:17 C:\Users\Eungeon\Documents\EAGLE\projects\ARTMEGA\isp.sch (Sheet: 4/5)</text>
</g>
<g font-size="3.2" fill="#c90d0c">
<text x="239.8" y="185.9">2020-08-05</text>
<text x="264.3" y="185.9">5:32</text>
</g>
<g font-size="2.5" fill="#808080">
<text x="37.9" y="44.4">VCC</text>
<text x="91.2" y="44.4">VCC</text>
<text x="170" y="44.4">VCC</text>
<text x="185.2" y="44.4">VCCVCC</text>
<text x="43" y="59.4">R</text>
<text x="46.9" y="54.7">D4</text>
<text x="54.4" y="59.7">330</text>
<text x="54.4" y="54.9">R10</text>
<text x="115.4" y="59.7">10K</text>
<text x="115.4" y="54.9">R18</text>
<text x="165.9" y="54.9">R26</text>
<text x="166.5" y="57.7">10K</text>
<text x="181.1" y="54.9">R27</text>
<text x="181.8" y="57.7">10K</text>
<text x="194.5" y="57.7">10K</text>
<text x="194.6" y="55.1">R28</text>
<text x="46.9" y="62.3">D5</text>
<text x="54.4" y="62.5">R11</text>
<text x="43.2" y="67.2">R</text>
<text x="46.9" y="69.9">D6</text>
<text x="54.4" y="67.4">330</text>
<text x="54.4" y="70.1">R12</text>
<text x="105.3" y="67.1">S1</text>
<text x="115.4" y="67.6">R19</text>
<text x="154.2" y="71.8">C16</text>
<text x="43.2" y="74.6">R</text>
<text x="46.9" y="77.5">D7</text>
<text x="54.4" y="74.9">330</text>
<text x="54.4" y="77.8">R13</text>
<text x="115.4" y="72.4">10K</text>
<text x="152.4" y="76.1">470nF</text>
<text x="162.8" y="77.2">SW3B</text>
<text x="164" y="73.4">CI-11</text>
<text x="178.1" y="77.2">SW3A</text>
<text x="179.3" y="73.4">CI-11</text>
<text x="197.4" y="74.3">C17</text>
<text x="210.1" y="74.3">C18</text>
<text x="43.2" y="82.9">R</text>
<text x="54.4" y="82.6">330</text>
<text x="105.3" y="79.8">S2</text>
<text x="115.4" y="80.3">R20</text>
<text x="195.6" y="78.6">470nF</text>
<text x="208.3" y="78.6">470nF</text>
<text x="46.9" y="85.1">D8</text>
<text x="54.4" y="85.4">R14</text>
<text x="115.4" y="85.1">10K</text>
<text x="170" y="89.4">GND</text>
<text x="187.8" y="89.4">GND</text>
<text x="200.5" y="89.4">GND</text>
<text x="213.1" y="89.4">GND</text>
<text x="43.2" y="90.6">R</text>
<text x="46.9" y="92.7">D9</text>
<text x="54.4" y="90.2">330</text>
<text x="54.4" y="93">R15</text>
<text x="105.3" y="92.5">S3</text>
<text x="115.4" y="93">R21</text>
<text x="43.2" y="98.2">R</text>
<text x="45.5" y="100.3">D10</text>
<text x="54.4" y="97.8">330</text>
<text x="54.4" y="100.6">R16</text>
<text x="115.4" y="97.8">10K</text>
<text x="43.2" y="105.8">R</text>
<text x="45.7" y="108">D11</text>
<text x="54.4" y="105.4">330</text>
<text x="105.3" y="105.2">S4</text>
<text x="115.4" y="105.7">R22</text>
<text x="197.9" y="107.8">VCC</text>
<text x="43.2" y="113.4">R</text>
<text x="54.4" y="113">330</text>
<text x="54.4" y="108.2">R17</text>
<text x="115.4" y="110.5">10K</text>
<text x="152.2" y="108.5">BZ1</text>
<text x="105.3" y="117.9">S5</text>
<text x="115.4" y="118.4">R23</text>
<text x="159.8" y="114.8">F/QMBIII</text>
<text x="192.7" y="118.6">VR1</text>
<text x="115.4" y="123.2">10K</text>
<text x="182.7" y="124.6">VARES-SMD</text>
<text x="231.9" y="120.9">R30</text>
<text x="232.8" y="123.7">330</text>
<text x="244.6" y="120.9">R31</text>
<text x="245.5" y="123.7">330</text>
<text x="257.3" y="120.9">R32</text>
<text x="258.2" y="123.7">330</text>
<text x="105.3" y="130.6">S6</text>
<text x="115.4" y="131.1">R24</text>
<text x="147.1" y="127.5">GND</text>
<text x="231.3" y="131.8">U7G</text>
<text x="115.4" y="135.9">10K</text>
<text x="197.9" y="132.6">GND</text>
<text x="105.3" y="143.3">S7</text>
<text x="115.4" y="143.8">R25</text>
<text x="115.4" y="148.6">10K</text>
<text x="236" y="145.3">GND</text>
<text x="248.7" y="145.3">GND</text>
<text x="261.4" y="145.3">GND</text>
<text x="105.3" y="156">S8</text>
<text x="96.3" y="157.9">GND</text>
</g>
<g font-size="2.1" fill="#808080">
<text x="102.4" y="53.5">3</text>
<text x="102.4" y="58.6">1</text>
<text x="109.4" y="56">2</text>
<text x="102.4" y="66.2">3</text>
<text x="102.4" y="71.3">1</text>
<text x="109.4" y="68.7">2</text>
<text x="172.1" y="71.3" transform="rotate(-90 172.1 71.3)">D</text>
<text x="187.4" y="71.3" transform="rotate(-90 187.4 71.3)">B</text>
<text x="192.4" y="71.3" transform="rotate(-90 192.4 71.3)">A</text>
<text x="102.4" y="78.9">3</text>
<text x="102.4" y="84">1</text>
<text x="109.4" y="81.4">2</text>
<text x="172.1" y="78.5" transform="rotate(-90 172.1 78.5)">E</text>
<text x="189.9" y="81.2" transform="rotate(-90 189.9 81.2)">C</text>
<text x="102.4" y="91.6">3</text>
<text x="109.4" y="94.1">2</text>
<text x="102.4" y="96.7">1</text>
<text x="102.4" y="104.3">3</text>
<text x="109.4" y="106.8">2</text>
<text x="102.4" y="109.4">1</text>
<text x="102.4" y="117">3</text>
<text x="109.4" y="119.5">2</text>
<text x="153.7" y="117">-</text>
<text x="157.6" y="117">+</text>
<text x="102.4" y="122">1</text>
<text x="102.4" y="129.7">3</text>
<text x="102.4" y="134.7">1</text>
<text x="109.4" y="132.2">2</text>
<text x="102.4" y="142.4">3</text>
<text x="102.4" y="147.4">1</text>
<text x="109.4" y="144.9">2</text>
</g>
<g font-size="1.8" fill="#808080">
<text x="67.1" y="57.1">PA7/3.2A</text>
<text x="128.1" y="57.1">PC0/3.2B</text>
<text x="67.1" y="64.7">PB0/3.2B</text>
<text x="219.5" y="64.7">PE6/3.2C</text>
<text x="128.1" y="69.7">PC1/3.2B</text>
<text x="145.9" y="67.2">PE2/3.2C</text>
<text x="219.5" y="67.2">PE7/3.2C</text>
<text x="67.1" y="72.3">PB1/SCK/3.2B</text>
<text x="67.1" y="79.9">PB2/MOSI/3.2B</text>
<text x="128.1" y="82.4">PC2/3.2B</text>
<text x="67.1" y="87.5">PB3/MISO/3.2B</text>
<text x="67.1" y="95.1">PB5/3.2B</text>
<text x="128.1" y="95.1">PC3/3.2B</text>
<text x="67.1" y="102.7">PB6/3.2B</text>
<text x="128.1" y="107.8">PC4/3.2B</text>
<text x="67.1" y="110.4">PB7/3.2A</text>
<text x="239.1" y="113.5" transform="rotate(-90 239.1 113.5)">PE4/3.2C</text>
<text x="251.8" y="113.5" transform="rotate(-90 251.8 113.5)">PE3/3.2C</text>
<text x="264.5" y="113.5" transform="rotate(-90 264.5 113.5)">PE5/3.2C</text>
<text x="163.6" y="118">PB4/3.2B</text>
<text x="128.1" y="120.5">PC5/3.2B</text>
<text x="209.3" y="120.5">PF0/3.1C</text>
<text x="128.1" y="133.2">PC6/3.2B</text>
<text x="128.1" y="145.9">PC7/3.2B</text>
</g>
</svg>
